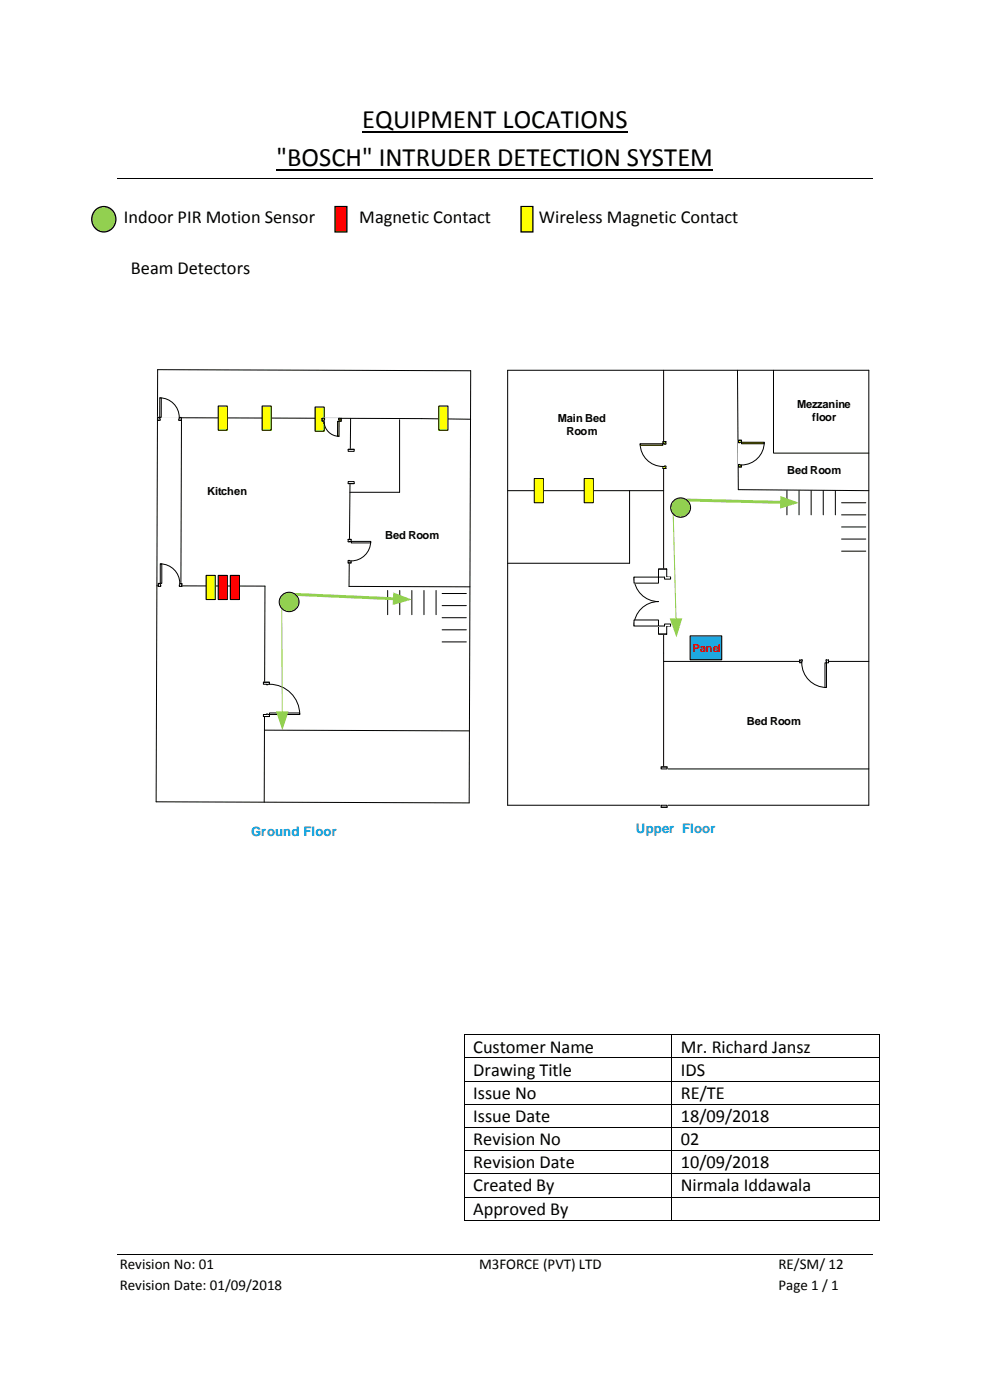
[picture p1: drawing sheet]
<svg xmlns="http://www.w3.org/2000/svg" width="210mm" height="297mm" viewBox="0 0 210 297" stroke-linecap="round" stroke-linejoin="round" font-family="sans-serif">
<path d="M58.7 36h92.6M76.9 28.1h56.3" fill="none" stroke="#000" stroke-width=".38"/>
<path d="M24.9 37.8h160.3M33.4 78.4l66.5 .3-.4 91.6-66.4-.2zM33.4 88.6l66.4 .3M38.5 88.6l-.1 35.7M74.4 88.8l-.4 35.6 25.7 .1M74.2 104.4h10.6M34.4 124.3h21.8l-.2 45.9M38.4 124.1l-5.1 .2M56.1 154.9l43.5 .2" fill="none" stroke="#000" stroke-width=".21"/>
<path d="M66.8 86.3h2v5.2h-2z" fill-rule="evenodd" fill="#ff0"/>
<path d="M66.8 86.3h2v5.2h-2z" fill="none" stroke="#000" stroke-width=".21"/>
<path d="M55.6 86.1h1.9v5.2h-1.9z" fill-rule="evenodd" fill="#ff0"/>
<path d="M55.6 86.1h1.9v5.2h-1.9z" fill="none" stroke="#000" stroke-width=".21"/>
<path d="M46.3 86.1h1.9v5.2h-1.9z" fill-rule="evenodd" fill="#ff0"/>
<path d="M46.3 86.1h1.9v5.2h-1.9z" fill="none" stroke="#000" stroke-width=".21"/>
<path d="M43.7 122.1h1.9v5.1h-1.9z" fill-rule="evenodd" fill="#ff0"/>
<path d="M43.7 122.1h1.9v5.1h-1.9z" fill="none" stroke="#000" stroke-width=".21"/>
<path d="M48.9 122.1h1.9v5.1h-1.9z" fill-rule="evenodd" fill="#f00"/>
<path d="M48.9 122.1h1.9v5.1h-1.9z" fill="none" stroke="#000" stroke-width=".21"/>
<path d="M46.3 122.1h1.9v5.1h-1.9z" fill-rule="evenodd" fill="#f00"/>
<path d="M46.3 122.1h1.9v5.1h-1.9z" fill="none" stroke="#000" stroke-width=".21"/>
<path d="M93.1 86.1h1.9v5.2h-1.9z" fill-rule="evenodd" fill="#ff0"/>
<g fill="none" stroke="#000" stroke-width=".21">
<path d="M107.7 78.6h76.6v92.2h-76.6zM140.8 78.6v92.2M156.4 78.6l.2 25.3 27.7 .2M164.1 78.6v17.5h20.2M93.1 86.1h1.9v5.2h-1.9zM107.7 104.1h33.1M166.9 104.1v5.1M169.5 104.1v5.1M172.1 104.1v5.1M174.6 104.1v5.1M177.2 104.1v5.1M178.5 111.8h5.2"/>
<path d="M178.5 109.2h5.2M178.5 114.4h5.2M178.5 106.7h5.2M178.5 116.9h5.2M82.2 125.3v5.1M84.8 125.3v5.1M87.4 125.3v5.1M89.9 125.3v5.1M92.5 125.3v5.1M93.8 131h5.1M93.8 128.5h5.1M93.8 133.6h5.1"/>
<path d="M93.8 125.9h5.1M93.8 136.2h5.1M140.8 140.3h43.5"/>
</g>
<path d="M113.3 101.5h2v5.2h-2z" fill-rule="evenodd" fill="#ff0"/>
<path d="M113.3 101.5h2v5.2h-2z" fill="none" stroke="#000" stroke-width=".21"/>
<path d="M123.9 101.5h2v5.2h-2z" fill-rule="evenodd" fill="#ff0"/>
<path d="M123.9 101.5h2v5.2h-2zM140.2 163.1h44.1" fill="none" stroke="#000" stroke-width=".21"/>
<path d="M146.4 134.9h6.7v5.1h-6.7z" fill-rule="evenodd" fill="#00b0f0"/>
<path d="M84.8 89v15.4M133.6 104.1v15.4h-25.9M146.4 134.9h6.7v5.1h-6.7z" fill="none" stroke="#000" stroke-width=".21"/>
<path d="M156.6 93.4h.7v5.7h-.7z" fill-rule="evenodd" fill="#fff"/>
<path d="M156.6 93.4h.7v5.7h-.7z" fill="none" stroke="#fff" stroke-width=".21"/>
<path d="M156.7 93.4h.6v.4h-.6zM156.7 98.6v.5h.6v-.5z" fill-rule="evenodd" fill="#ff0"/>
<path d="M156.7 93.8v-.4h.6v.4h-.3M156.7 98.6v.5h.6v-.5h-.3" fill="none" stroke="#000" stroke-width=".21"/>
<path d="M156.7 93.8l.3 .1zM156.7 98.5l.3 .1z" fill-rule="evenodd" fill="#ff0"/>
<path d="M156.7 93.8h.3M156.7 98.6v-.1l.3 .1M156.7 93.4h.6M156.7 99.1h.6M157.3 93.8h4.8v.3h-4.8zM162.1 93.8a4.8 4.8 0 0 1-4.8 4.8" fill="none" stroke="#000" stroke-width=".21"/>
<path d="M157.3 94h4.8" fill="none" stroke="#ff0" stroke-width=".32"/>
<path d="M55.8 144.7h1.4v7.3h-1.4z" fill-rule="evenodd" fill="#fff"/>
<path d="M55.8 144.7h1.4v7.3h-1.4z" fill="none" stroke="#fff" stroke-width=".21"/>
<path d="M55.9 151.6v.4h1.3v-.4zM55.9 144.7h1.3v.5h-1.3z" fill-rule="evenodd" fill="#fff"/>
<path d="M56.5 151.6h-.6v.4h1.3v-.4h-.4M56.5 145.2h-.6v-.5h1.3v.5h-.4" fill="none" stroke="#000" stroke-width=".21"/>
<path d="M56.5 151.5l.3 .1zM56.5 145.2l.3 .1z" fill-rule="evenodd" fill="#fff"/>
<path d="M55.9 152h1.3M55.9 144.7h1.3M56.5 151.6v-.1l.3 .1M56.5 145.2h.3M57.2 145.2a6.4 6.4 0 0 1 6.4 6.4" fill="none" stroke="#000" stroke-width=".21"/>
<path d="M57.2 151.3h6.4v.3h-6.4z" fill-rule="evenodd" fill="#fff"/>
<path d="M57.2 151.3h6.4v.3h-6.4z" fill="none" stroke="#000" stroke-width=".21"/>
<path d="M33.5 88.5h5l-.1 .7h-4.9z" fill-rule="evenodd" fill="#fff"/>
<path d="M33.5 88.5h5l-.1 .7h-4.9z" fill="none" stroke="#fff" stroke-width=".21"/>
<path d="M33.5 88.5h.4v.7h-.4zM38 88.6v.6h.4l.1-.6z" fill-rule="evenodd" fill="#fff"/>
<path d="M33.9 88.9v-.4h-.4v.7h.4M38 88.9v-.3h.5l-.1 .6h-.4" fill="none" stroke="#000" stroke-width=".21"/>
<path d="M33.9 88.9l.1 .3zM37.9 88.9l.1 .3z" fill-rule="evenodd" fill="#fff"/>
<path d="M33.5 88.5v.7M33.9 88.9h.1l-.1 .3M33.9 84.4a4.1 4.1 0 0 1 4.1 4.2M38 88.9l-.1 .3h.1M38.5 88.6l-.1 .6" fill="none" stroke="#000" stroke-width=".21"/>
<path d="M33.9 84.4h.3v4.1h-.3z" fill-rule="evenodd" fill="#fff"/>
<path d="M33.9 84.4h.3v4.1h-.3z" fill="none" stroke="#000" stroke-width=".21"/>
<path d="M73.8 95.3h1.4v7.3h-1.4z" fill-rule="evenodd" fill="#fff"/>
<path d="M73.8 95.3h1.4v7.3h-1.4z" fill="none" stroke="#fff" stroke-width=".21"/>
<path d="M73.9 102.2v.4h1.2v-.4zM73.9 95.3h1.2v.5h-1.2z" fill-rule="evenodd" fill="#fff"/>
<path d="M73.9 95.3h1.2v.5h-1.2zM73.9 95.3h1.2M73.9 102.2h1.2v.4h-1.2zM73.9 102.6h1.2" fill="none" stroke="#000" stroke-width=".21"/>
<path d="M139.7 120.7h1.8v13.8h-1.8z" fill-rule="evenodd" fill="#fff"/>
<path d="M139.7 120.7h1.8v13.8h-1.8z" fill="none" stroke="#fff" stroke-width=".21"/>
<path d="M139.7 120.7v1.7h2.6h-.9v-1.7zM139.7 132.8h2.6h-.9v1.7h-1.7z" fill-rule="evenodd" fill="#fff"/>
<path d="M141 122.4h-1.3v-1.7h1.7v1.7h.9M141 132.8h-1.3v1.7h1.7v-1.7h.9" fill="none" stroke="#000" stroke-width=".21"/>
<path d="M141 122.4v.5h1.3v-.5zM141 132.4h1.3v.4h-1.3z" fill-rule="evenodd" fill="#fff"/>
<path d="M134.5 122.4a5.2 5.2 0 0 0 5.2 5.2 5.2 5.2 0 0 0-5.2 5.2M139.7 120.7h1.7M139.7 134.5h1.7M141 122.4v.5h1.3v-.5M141 132.8v-.4h1.3v.4" fill="none" stroke="#000" stroke-width=".21"/>
<path d="M134.5 131.5h5.2v1.3h-5.2z" fill-rule="evenodd" fill="#fff"/>
<path d="M134.5 131.5h5.2v1.3h-5.2z" fill="none" stroke="#000" stroke-width=".21"/>
<path d="M134.5 122.4h5.2v1.3h-5.2z" fill-rule="evenodd" fill="#fff"/>
<path d="M134.5 122.4h5.2v1.3h-5.2z" fill="none" stroke="#000" stroke-width=".21"/>
<path d="M140.2 162.7h1.4v8.6h-1.4z" fill-rule="evenodd" fill="#fff"/>
<path d="M140.2 162.7h1.4v8.6h-1.4z" fill="none" stroke="#fff" stroke-width=".21"/>
<path d="M140.2 170.8v.5h1.3v-.5zM140.2 162.7h1.3v.4h-1.3z" fill-rule="evenodd" fill="#fff"/>
<path d="M140.2 170.8h1.3v.5h-1.3zM140.2 162.7h1.3v.4h-1.3zM140.2 171.3h1.3M140.2 162.7h1.3" fill="none" stroke="#000" stroke-width=".21"/>
<path d="M169.7 140h6.1v.6h-6.1z" fill-rule="evenodd" fill="#fff"/>
<path d="M169.7 140h6.1v.6h-6.1z" fill="none" stroke="#fff" stroke-width=".21"/>
<path d="M175.3 140h.5v.6h-.5zM169.7 140v.6h.4v-.6z" fill-rule="evenodd" fill="#fff"/>
<path d="M170.1 140h-.4v.6h.4v-.3M175.3 140h.5v.6h-.5v-.3" fill="none" stroke="#000" stroke-width=".21"/>
<path d="M175.2 140l.1 .3zM170.1 140l.1 .3z" fill-rule="evenodd" fill="#fff"/>
<path d="M170.1 140v.3M175.3 140h-.1l.1 .3M169.7 140v.6M170.1 140.6a5.2 5.2 0 0 0 5.2 5.2M175.8 140v.6" fill="none" stroke="#000" stroke-width=".21"/>
<path d="M175 140.6h.3v5.2h-.3z" fill-rule="evenodd" fill="#fff"/>
<path d="M175 140.6h.3v5.2h-.3z" fill="none" stroke="#000" stroke-width=".21"/>
<path d="M73.8 114.4h.7v5h-.7z" fill-rule="evenodd" fill="#fff"/>
<path d="M73.8 114.4h.7v5h-.7z" fill="none" stroke="#fff" stroke-width=".21"/>
<path d="M73.9 114.4h.6v.5h-.6zM73.9 119v.4h.6v-.4z" fill-rule="evenodd" fill="#fff"/>
<path d="M73.9 114.9v-.5h.6v.5h-.3M73.9 119v.4h.6v-.4h-.3" fill="none" stroke="#000" stroke-width=".21"/>
<path d="M73.9 114.9l.3 .1zM73.9 118.9l.3 .1z" fill-rule="evenodd" fill="#fff"/>
<path d="M73.9 114.9v.1l.3-.1M73.9 119h.3M73.9 114.4h.6M73.9 119.4h.6M78.6 114.9a4.1 4.1 0 0 1-4.1 4.1" fill="none" stroke="#000" stroke-width=".21"/>
<path d="M74.5 114.9h4.1v.3h-4.1z" fill-rule="evenodd" fill="#fff"/>
<path d="M74.5 114.9h4.1v.3h-4.1z" fill="none" stroke="#000" stroke-width=".21"/>
<path d="M140.6 93.7h.7v5.7h-.7z" fill-rule="evenodd" fill="#fff"/>
<path d="M140.6 93.7h.7v5.7h-.7z" fill="none" stroke="#fff" stroke-width=".21"/>
<path d="M140.6 93.7v.4h.7v-.4zM140.6 99h.7v.4h-.7z" fill-rule="evenodd" fill="#ff0"/>
<path d="M140.9 94.1h-.3v-.4h.7v.4M140.9 99h-.3v.4h.7v-.4" fill="none" stroke="#000" stroke-width=".21"/>
<path d="M140.9 94.1l.4 .2zM140.9 98.9l.4 .1z" fill-rule="evenodd" fill="#ff0"/>
<path d="M135.8 94.1h4.8v.4h-4.8zM135.8 94.1a4.8 4.8 0 0 0 4.8 4.9M140.6 93.7h.7M140.6 99.4h.7M140.9 94.1v.2l.4-.2M140.9 99v-.1l.4 .1" fill="none" stroke="#000" stroke-width=".21"/>
<path d="M135.8 94.3h4.8" fill="none" stroke="#ff0" stroke-width=".32"/>
<path d="M33.6 123.7h5v.7h-5z" fill-rule="evenodd" fill="#fff"/>
<path d="M33.6 123.7h5v.7h-5z" fill="none" stroke="#fff" stroke-width=".21"/>
<path d="M33.6 123.8h.4v.6h-.4zM38.1 123.8v.6h.5v-.6z" fill-rule="evenodd" fill="#fff"/>
<path d="M34 124.1v-.3h-.4v.6h.4M38.1 124.1v-.3h.5v.6h-.5" fill="none" stroke="#000" stroke-width=".21"/>
<path d="M34 124.1l.1 .3zM38 124.1l.1 .3z" fill-rule="evenodd" fill="#fff"/>
<path d="M34 119.6a4.1 4.1 0 0 1 4.1 4.2M33.6 123.8v.6M34 124.1h.1l-.1 .3M38.1 124.1h-.1l.1 .3M38.6 123.8v.6" fill="none" stroke="#000" stroke-width=".21"/>
<path d="M34 119.6h.3v4.2h-.3z" fill-rule="evenodd" fill="#fff"/>
<path d="M34 119.6h.3v4.2h-.3z" fill="none" stroke="#000" stroke-width=".21"/>
<path d="M68.3 88.7h4.1v.7h-4.1z" fill-rule="evenodd" fill="#fff"/>
<path d="M68.3 88.7h4.1v.7h-4.1z" fill="none" stroke="#fff" stroke-width=".21"/>
<path d="M71.9 88.7h.5v.7h-.5zM68.3 88.7v.7h.5v-.7z" fill-rule="evenodd" fill="#ff0"/>
<path d="M68.8 88.7h-.5v.7h.5v-.4M71.9 88.7h.5v.7h-.5v-.3" fill="none" stroke="#000" stroke-width=".21"/>
<path d="M71.8 88.7l.1 .4zM68.8 88.7l.1 .3z" fill-rule="evenodd" fill="#ff0"/>
<path d="M68.3 88.7v.7M68.8 88.7h.1l-.1 .3M68.8 89.4a3.2 3.2 0 0 0 3.1 3.2M71.6 89.4h.3v3.2h-.3zM71.9 88.7h-.1l.1 .4M72.4 88.7v.7" fill="none" stroke="#000" stroke-width=".21"/>
<path d="M71.8 89.4v3.2" fill="none" stroke="#ff0" stroke-width=".33"/>
<path d="M62.7 126.1l21 .9" fill="none" stroke="#92d050" stroke-width=".62"/>
<path d="M83.4 125.7l4 1.5-4.1 1.2z" fill="#92d050"/>
<path d="M59.8 129.1l.1 22.1" fill="none" stroke="#92d050" stroke-width=".21"/>
<g fill="#92d050">
<path d="M58.5 150.9h2.7l-1.3 4z"/>
<circle cx="61.3" cy="127.7" r="2.09"/>
</g>
<circle cx="61.3" cy="127.7" r="2.09" fill="none" stroke="#000" stroke-width=".21"/>
<path d="M145.7 106.1l20.1 .5" fill="none" stroke="#92d050" stroke-width=".62"/>
<path d="M165.5 105.2l4 1.5-4 1.2z" fill="#92d050"/>
<path d="M142.8 109.1l.6 22.4" fill="none" stroke="#92d050" stroke-width=".21"/>
<g fill="#92d050">
<path d="M142.1 131.2h2.6l-1.2 4z"/>
<circle cx="144.4" cy="107.7" r="2.08"/>
</g>
<g fill="none" stroke="#000" stroke-width=".21">
<path d="M98.5 219.6v4.8M98.6 219.5h43.8M142.5 219.6v4.8M142.6 219.5h43.9M186.6 219.6v4.8M98.5 224.5v4.8M98.5 229.4v4.8M98.5 234.4v4.7M98.5 239.3v4.8M98.6 224.4h43.8M98.6 229.4h43.8M98.6 234.3h43.8"/>
<path d="M98.6 239.2h43.8M142.5 224.5v4.8M142.5 229.4v4.8M142.5 234.4v4.7M142.5 239.3v4.8M142.6 224.4h43.9M142.6 229.4h43.9M142.6 234.3h43.9M142.6 239.2h43.9M186.6 224.5v4.8M186.6 229.4v4.8M186.6 234.4v4.7"/>
<path d="M186.6 239.3v4.8M98.5 244.2v4.8M98.5 249.1v4.8M98.5 254v4.8M98.6 244.1h43.8M98.6 249h43.8M98.6 254h43.8M98.6 258.9h43.8M142.5 244.2v4.8M142.5 249.1v4.8M142.5 254v4.8M142.6 244.1h43.9"/>
<path d="M142.6 249h43.9M142.6 254h43.9M142.6 258.9h43.9M186.6 244.2v4.8M186.6 249.1v4.8M186.6 254v4.8M24.9 266.1h160.3"/>
<circle cx="144.4" cy="107.7" r="2.08"/>
</g>
<g fill="#000">
<path d="M98.4 219.4h.2v.2h-.2z" fill-rule="evenodd"/>
<path d="M98.4 219.4h.2v.2h-.2z" fill-rule="evenodd"/>
<path d="M142.4 219.4h.2v.2h-.2z" fill-rule="evenodd"/>
<path d="M186.5 219.4h.1v.2h-.1z" fill-rule="evenodd"/>
<path d="M186.5 219.4h.1v.2h-.1z" fill-rule="evenodd"/>
<path d="M98.4 224.4h.2v.1h-.2z" fill-rule="evenodd"/>
<path d="M98.4 229.3h.2v.1h-.2z" fill-rule="evenodd"/>
<path d="M98.4 234.2h.2v.2h-.2z" fill-rule="evenodd"/>
<path d="M98.4 239.1h.2v.2h-.2z" fill-rule="evenodd"/>
<path d="M142.4 224.4h.2v.1h-.2z" fill-rule="evenodd"/>
<path d="M142.4 229.3h.2v.1h-.2z" fill-rule="evenodd"/>
<path d="M142.4 234.2h.2v.2h-.2z" fill-rule="evenodd"/>
<path d="M142.4 239.1h.2v.2h-.2z" fill-rule="evenodd"/>
<path d="M186.5 224.4h.1v.1h-.1z" fill-rule="evenodd"/>
<path d="M186.5 229.3h.1v.1h-.1z" fill-rule="evenodd"/>
<path d="M186.5 234.2h.1v.2h-.1z" fill-rule="evenodd"/>
<path d="M186.5 239.1h.1v.2h-.1z" fill-rule="evenodd"/>
<path d="M98.4 244.1h.2v.1h-.2z" fill-rule="evenodd"/>
<path d="M98.4 249h.2v.1h-.2z" fill-rule="evenodd"/>
<path d="M98.4 253.9h.2v.1h-.2z" fill-rule="evenodd"/>
<path d="M98.4 258.8h.2v.2h-.2z" fill-rule="evenodd"/>
<path d="M98.4 258.8h.2v.2h-.2z" fill-rule="evenodd"/>
<path d="M142.4 244.1h.2v.1h-.2z" fill-rule="evenodd"/>
<path d="M142.4 249h.2v.1h-.2z" fill-rule="evenodd"/>
<path d="M142.4 253.9h.2v.1h-.2z" fill-rule="evenodd"/>
<path d="M142.4 258.8h.2v.2h-.2z" fill-rule="evenodd"/>
<path d="M186.5 244.1h.1v.1h-.1z" fill-rule="evenodd"/>
<path d="M186.5 249h.1v.1h-.1z" fill-rule="evenodd"/>
<path d="M186.5 253.9h.1v.1h-.1z" fill-rule="evenodd"/>
<path d="M186.5 258.8h.1v.2h-.1z" fill-rule="evenodd"/>
<path d="M186.5 258.8h.1v.2h-.1z" fill-rule="evenodd"/>
</g>
<path d="M20.4 44.4a2.62 2.62 0 0 1 3.5 .4 2.62 2.62 0 0 1 0 3.5 2.62 2.62 0 0 1-3.5 .3 2.79 2.79 0 0 1 0-4.2z" fill-rule="evenodd" fill="#92d050"/>
<path d="M20.4 44.4a2.62 2.62 0 0 1 3.5 .4 2.62 2.62 0 0 1 0 3.5 2.62 2.62 0 0 1-3.5 .3 2.79 2.79 0 0 1 0-4.2z" fill="none" stroke="#000" stroke-width=".26"/>
<path d="M71.1 43.8h2.5v5.4h-2.5z" fill-rule="evenodd" fill="#f00"/>
<path d="M71.1 43.8h2.5v5.4h-2.5z" fill="none" stroke="#000" stroke-width=".26"/>
<path d="M110.5 43.8h2.5v5.4h-2.5z" fill-rule="evenodd" fill="#ff0"/>
<path d="M110.5 43.8h2.5v5.4h-2.5z" fill="none" stroke="#000" stroke-width=".26"/>
<g font-size="5.6">
<text x="76.9" y="27.2">EQUIPMENT LOCATIONS</text>
<text x="58.7" y="35.2">&quot;BOSCH&quot; INTRUDER DETECTION SYSTEM</text>
</g>
<g font-size="3.9">
<text x="26.3" y="47.3">Indoor PIR Motion Sensor</text>
<text x="76.2" y="47.3">Magnetic Contact</text>
<text x="114.3" y="47.3">Wireless Magnetic Contact</text>
<text x="27.8" y="58.2">Beam Detectors</text>
<text x="100.4" y="223.3">Customer Name</text>
<text x="144.4" y="223.3">Mr. Richard Jansz</text>
<text x="100.4" y="228.2">Drawing Title</text>
<text x="100.4" y="233.1">Issue No</text>
<text x="144.4" y="228.2">IDS</text>
<text x="144.4" y="233.1">RE/TE</text>
<text x="100.4" y="238">Issue Date</text>
<text x="144.4" y="238">18/09/2018</text>
<text x="100.4" y="243">Revision No</text>
<text x="144.4" y="243">02</text>
<text x="100.4" y="247.9">Revision Date</text>
<text x="144.4" y="247.9">10/09/2018</text>
<text x="100.4" y="252.8">Created By</text>
<text x="100.4" y="257.7">Approved By</text>
<text x="144.4" y="252.8">Nirmala Iddawala</text>
</g>
<g font-size="3.2">
<text x="25.4" y="269.2">Revision No: 01</text>
<text x="101.6" y="269.2">M3FORCE (PVT) LTD</text>
<text x="165.1" y="269.2">RE/SM/ 12</text>
<text x="25.4" y="273.6">Revision Date: 01/09/2018</text>
<text x="165.1" y="273.6">Page 1 / 1</text>
</g>
<g font-size="2.8" fill="#0070c0">
<text x="53.3" y="177.3">Ground Floor</text>
<text x="134.9" y="176.7">Upper Floor</text>
</g>
<g font-size="2.4">
<text x="118.3" y="89.6">Main Bed</text>
<text x="169.1" y="86.6">Mezzanine</text>
<text x="172.3" y="89.4">floor</text>
<text x="120.2" y="92.3">Room</text>
<text x="167" y="100.5">Bed Room</text>
<text x="43.9" y="104.9">Kitchen</text>
<text x="81.7" y="114.3">Bed Room</text>
<text x="158.4" y="153.7">Bed Room</text>
</g>
<text font-size="2.4" fill="#f00" x="146.9" y="138.3">Panel</text>
</svg>
